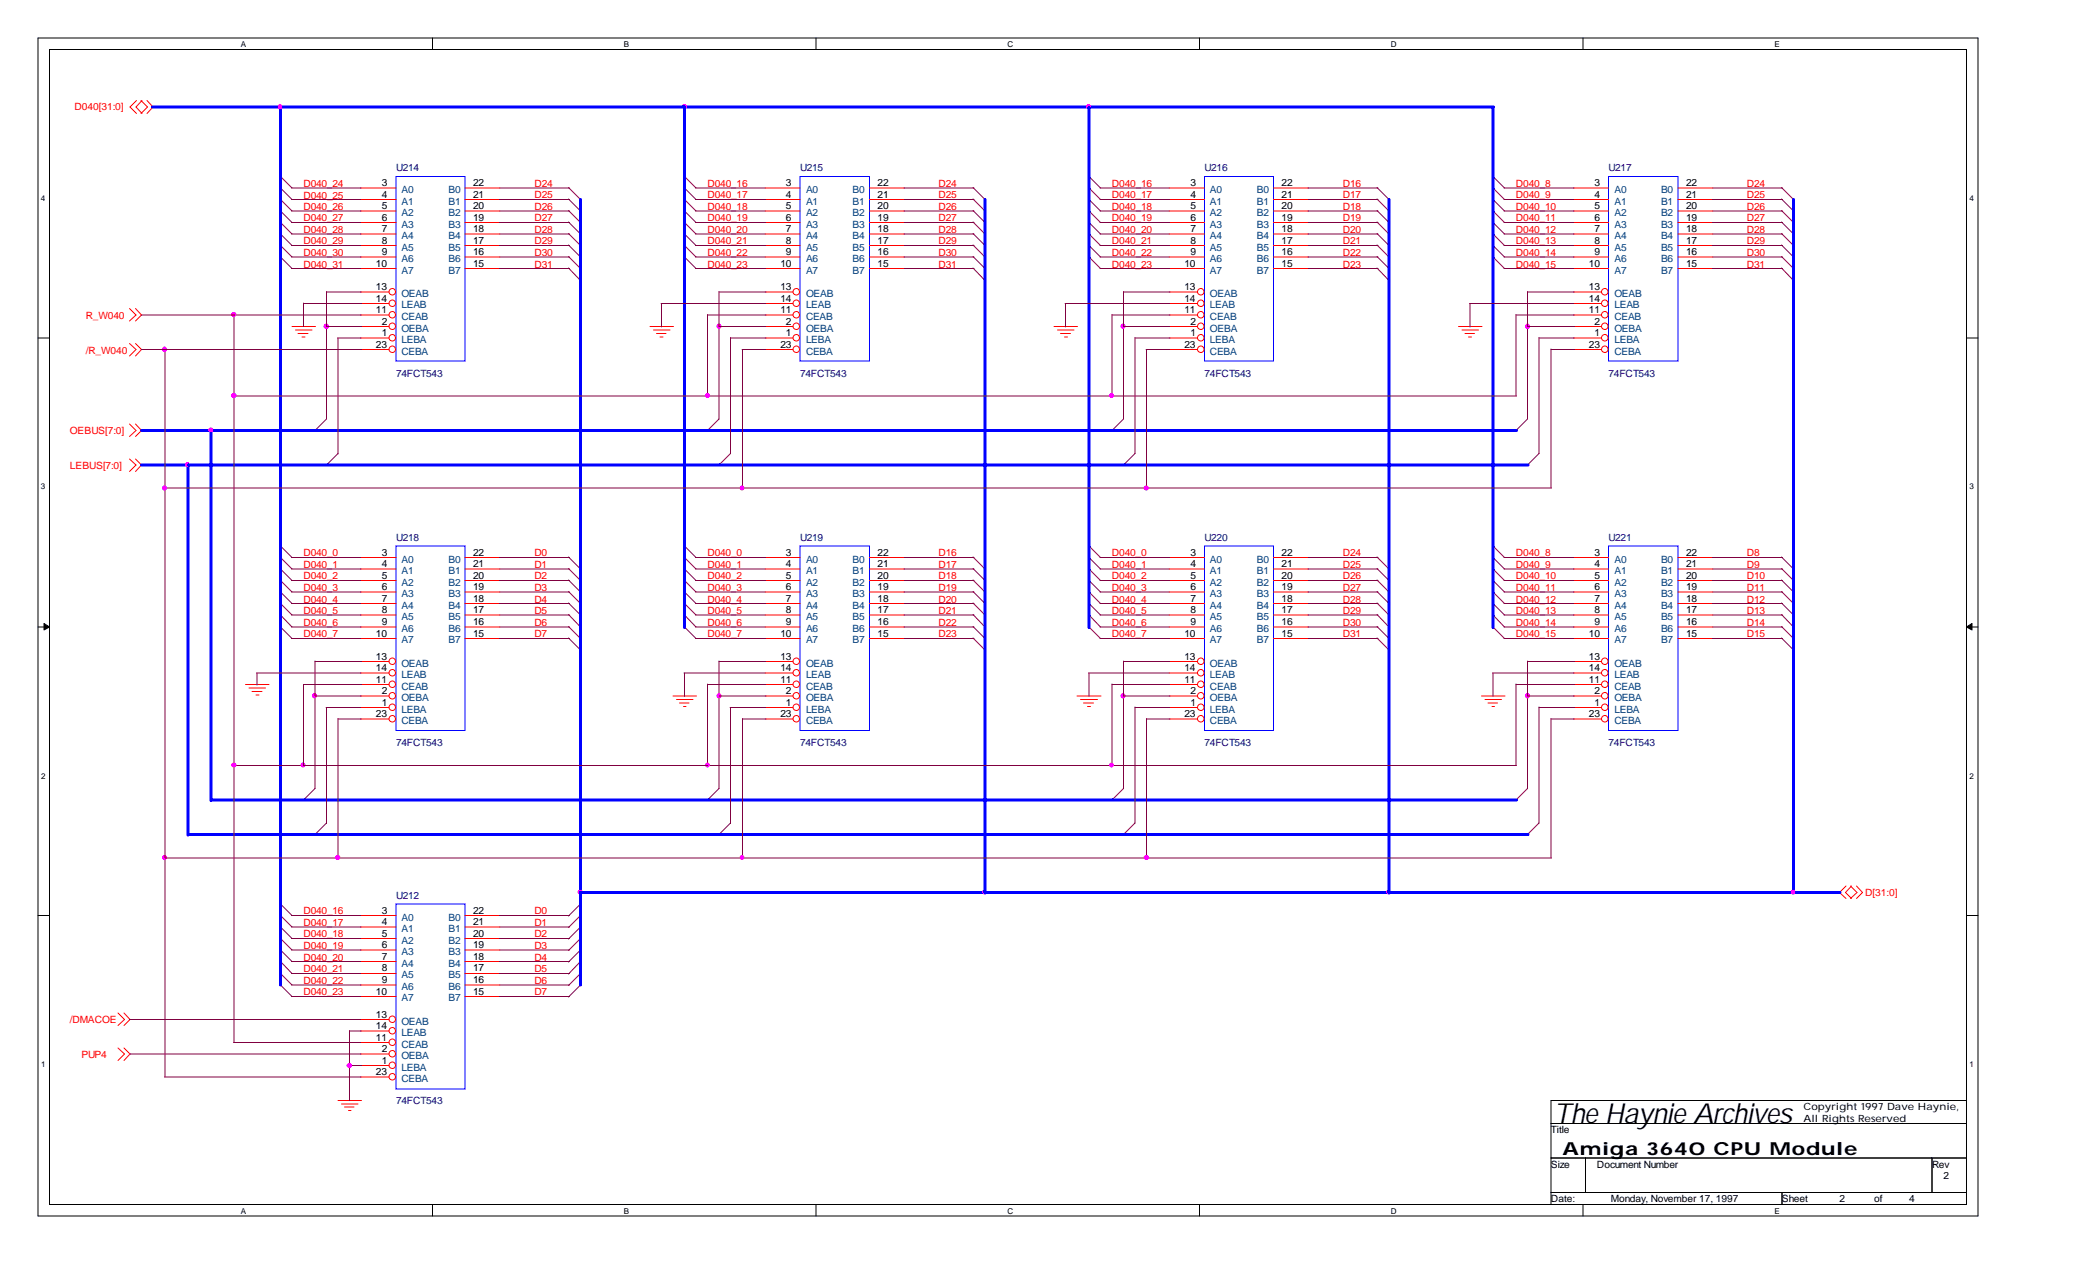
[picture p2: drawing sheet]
<svg xmlns="http://www.w3.org/2000/svg" width="356mm" height="216mm" viewBox="0 0 356 216" stroke-linecap="round" stroke-linejoin="round" font-family="sans-serif">
<g fill="none" stroke="#000" stroke-width=".17">
<path d="M6.4 6.4h328.5v199.5h-328.5zM8.4 8.4h324.6v195.6h-324.6zM73.2 6.4v2M138.2 6.4v2M203.1 6.4v2M268.1 6.4v2M6.4 57.2h2M333 57.2h1.9M6.4 106.2h2M333 106.2h1.9M6.4 155h2M333 155h1.9"/>
<path d="M262.6 190.2h70.4M262.6 196.1h70.4M268.5 196.1v5.8M327.2 196.1v5.8M333 186.4h-70.4v17.6M73.2 204v1.9M138.2 204v1.9M203.1 204v1.9M262.6 201.9h70.4M268.1 204v1.9M301.8 201.9v2.1"/>
</g>
<g fill="#000" stroke="#000" stroke-width=".17">
<path d="M7.5 105.6l.9 .6-.9 .5z" fill-rule="evenodd"/>
<path d="M333 106.2l.9-.6v1.1z" fill-rule="evenodd"/>
</g>
<g fill="none" stroke="#f00" stroke-width=".17">
<path d="M23.1 17l-1.1 1.1 1.1 1.1M23.9 17l1.1 1.1-1.1 1.1M24 17l-1 1.1 1 1.1M24.9 17l1 1.1-1 1.1M61 31.8h6.1M61 33.8h6.1M61 35.7h6.1M61 37.7h6.1M61 39.6h6.1M78.7 31.8h6M78.7 33.8h6M78.7 35.7h6"/>
<path d="M78.7 37.7h6M78.7 39.6h6M129.5 31.8h6M129.5 33.8h6M129.5 35.7h6M129.5 37.7h6M129.5 39.6h6M147.2 31.8h6M147.2 33.8h6M147.2 35.7h6M147.2 37.7h6M147.2 39.6h6"/>
<path d="M198 31.8h6M198 33.8h6M198 35.7h6M198 37.7h6M198 39.6h6M215.6 31.8h6M215.6 33.8h6M215.6 35.7h6M215.6 37.7h6M215.6 39.6h6M266.4 31.8h6M266.4 33.8h6"/>
<path d="M266.4 35.7h6M266.4 37.7h6M266.4 39.6h6M284.1 31.8h6M284.1 33.8h6M284.1 35.7h6M284.1 37.7h6M284.1 39.6h6M21.9 52.2l1.1 1.1-1.1 1.1M21.9 58.2l1.1 1-1.1 1.1M22.9 52.2l1.1 1.1-1.1 1.1M22.9 58.2l1.1 1-1.1 1.1"/>
<path d="M49.4 55.3h4M50 55.9h2.8M50.5 56.5h1.7M51.1 57.1h.5M61 55.3h4.9M61 41.6h6.1M61 43.5h6.1M61 45.5h6.1M61 49.4h4.9M61 51.4h4.9M61 53.3h4.9M61 57.2h4.9"/>
<path d="M61 59.2h4.9M78.7 41.6h6M78.7 43.5h6M78.7 45.5h6M110.1 55.3h3.9M110.7 55.9h2.8M111.2 56.5h1.6M111.8 57.1h.5M129.5 55.3h4.8M129.5 41.6h6M129.5 43.5h6M129.5 45.5h6"/>
<path d="M129.5 49.4h4.8M129.5 51.4h4.8M129.5 53.3h4.8M129.5 57.2h4.8M129.5 59.2h4.8M147.2 41.6h6M147.2 43.5h6M147.2 45.5h6M178.5 55.3h4M179.1 55.9h2.8M179.6 56.5h1.7M180.3 57.1h.5"/>
<path d="M198 55.3h4.8M198 41.6h6M198 43.5h6M198 45.5h6M198 49.4h4.8M198 51.4h4.8M198 53.3h4.8M198 57.2h4.8M198 59.2h4.8M215.6 41.6h6M215.6 43.5h6M215.6 45.5h6"/>
<path d="M247 55.3h4M247.6 55.9h2.8M248.1 56.5h1.6M248.7 57.1h.5M266.4 55.3h4.8M266.4 41.6h6M266.4 43.5h6M266.4 45.5h6M266.4 49.4h4.8M266.4 51.4h4.8M266.4 53.3h4.8M266.4 57.2h4.8"/>
<path d="M266.4 59.2h4.8M284.1 41.6h6M284.1 43.5h6M284.1 45.5h6M21.9 77.7l1.1 1-1.1 1.1M21.9 71.8l1.1 1.1-1.1 1M22.9 77.7l1.1 1-1.1 1.1M22.9 71.8l1.1 1.1-1.1 1M61 94.4h6.1M61 96.4h6.1M61 98.3h6.1M78.7 94.4h6"/>
<path d="M78.7 96.4h6M78.7 98.3h6M129.5 94.4h6M129.5 96.4h6M129.5 98.3h6M147.2 94.4h6M147.2 96.4h6M147.2 98.3h6M198 94.4h6M198 96.4h6M198 98.3h6M215.6 94.4h6"/>
<path d="M215.6 96.4h6M215.6 98.3h6M266.4 94.4h6M266.4 96.4h6M266.4 98.3h6M284.1 94.4h6M284.1 96.4h6M284.1 98.3h6M41.6 115.9h4M42.2 116.5h2.8M42.7 117.1h1.7M43.3 117.7h.6"/>
<path d="M61 117.9h4.9M61 115.9h4.9M61 100.2h6.1M61 102.2h6.1M61 104.1h6.1M61 106.2h6.1M61 108.1h6.1M61 112h4.9M61 114h4.9M61 119.8h4.9M78.7 100.2h6M78.7 102.2h6"/>
<path d="M78.7 104.1h6M78.7 106.2h6M78.7 108.1h6M114 117.9h3.9M114.6 118.4h2.7M115.1 119h1.6M115.7 119.6h.5M129.5 117.9h4.8M129.5 115.9h4.8M129.5 100.2h6M129.5 102.2h6M129.5 104.1h6"/>
<path d="M129.5 106.2h6M129.5 108.1h6M129.5 112h4.8M129.5 114h4.8M129.5 119.8h4.8M147.2 100.2h6M147.2 102.2h6M147.2 104.1h6M147.2 106.2h6M147.2 108.1h6M182.4 117.9h4M183 118.4h2.8"/>
<path d="M183.5 119h1.7M184.1 119.6h.6M198 117.9h4.8M198 115.9h4.8M198 100.2h6M198 102.2h6M198 104.1h6M198 106.2h6M198 108.1h6M198 112h4.8M198 114h4.8M198 119.8h4.8"/>
<path d="M215.6 100.2h6M215.6 102.2h6M215.6 104.1h6M215.6 106.2h6M215.6 108.1h6M250.9 117.9h3.9M251.5 118.4h2.8M252 119h1.6M252.6 119.6h.5M266.4 117.9h4.8M266.4 115.9h4.8M266.4 100.2h6"/>
<path d="M266.4 102.2h6M266.4 104.1h6M266.4 106.2h6M266.4 108.1h6M266.4 112h4.8M266.4 114h4.8M266.4 119.8h4.8M284.1 100.2h6M284.1 102.2h6M284.1 104.1h6M284.1 106.2h6M284.1 108.1h6"/>
<path d="M61 121.8h4.9M129.5 121.8h4.8M198 121.8h4.8M266.4 121.8h4.8M61 155h6.1M61 157h6.1M61 158.9h6.1M78.7 155h6M78.7 157h6M78.7 158.9h6M312.6 150l-1.1 1.1 1.1 1M313.4 150l1.1 1.1-1.1 1"/>
<path d="M313.5 150l-1 1.1 1 1M314.4 150l1 1.1-1 1M20 177.5l1.1 1-1.1 1.1M20 171.5l1.1 1.1-1.1 1.1M21 177.5l1 1-1 1.1M21 171.5l1 1.1-1 1.1M61 160.9h6.1M61 162.8h6.1M61 164.8h6.1M61 166.8h6.1M61 168.7h6.1M61 172.6h4.9"/>
<path d="M61 174.6h4.9M61 176.5h4.9M61 178.5h4.9M78.7 160.9h6M78.7 162.8h6M78.7 164.8h6M78.7 166.8h6M78.7 168.7h6M57.2 186.4h4M57.8 186.9h2.8M58.3 187.5h1.6M59 188h.4"/>
<path d="M61 180.4h4.9M61 182.4h4.9"/>
<circle cx="66.4" cy="59.1" r=".55"/>
<circle cx="66.4" cy="53.3" r=".55"/>
<circle cx="66.4" cy="55.3" r=".55"/>
<circle cx="66.4" cy="49.4" r=".55"/>
<circle cx="66.4" cy="51.4" r=".55"/>
<circle cx="66.4" cy="57.2" r=".55"/>
<circle cx="134.8" cy="59.1" r=".55"/>
<circle cx="134.8" cy="53.3" r=".55"/>
<circle cx="134.8" cy="57.2" r=".55"/>
<circle cx="134.8" cy="49.4" r=".55"/>
<circle cx="134.8" cy="51.4" r=".55"/>
<circle cx="134.8" cy="55.3" r=".55"/>
<circle cx="203.3" cy="53.3" r=".55"/>
<circle cx="203.3" cy="59.1" r=".55"/>
<circle cx="203.3" cy="49.4" r=".55"/>
<circle cx="203.3" cy="57.2" r=".55"/>
<circle cx="203.3" cy="51.4" r=".55"/>
<circle cx="203.3" cy="55.3" r=".55"/>
<circle cx="271.7" cy="59.1" r=".55"/>
<circle cx="271.7" cy="53.3" r=".55"/>
<circle cx="271.7" cy="49.4" r=".55"/>
<circle cx="271.7" cy="51.4" r=".55"/>
<circle cx="271.7" cy="57.2" r=".55"/>
<circle cx="271.7" cy="55.3" r=".55"/>
<circle cx="66.4" cy="113.9" r=".55"/>
<circle cx="66.4" cy="115.9" r=".55"/>
<circle cx="66.4" cy="119.8" r=".55"/>
<circle cx="66.4" cy="117.8" r=".55"/>
<circle cx="66.4" cy="112" r=".55"/>
<circle cx="134.8" cy="113.9" r=".55"/>
<circle cx="134.8" cy="117.8" r=".55"/>
<circle cx="134.8" cy="119.8" r=".55"/>
<circle cx="134.8" cy="115.9" r=".55"/>
<circle cx="134.8" cy="112" r=".55"/>
<circle cx="203.3" cy="113.9" r=".55"/>
<circle cx="203.3" cy="115.9" r=".55"/>
<circle cx="203.3" cy="119.8" r=".55"/>
<circle cx="203.3" cy="117.8" r=".55"/>
<circle cx="203.3" cy="112" r=".55"/>
<circle cx="271.7" cy="113.9" r=".55"/>
<circle cx="271.7" cy="112" r=".55"/>
<circle cx="271.7" cy="117.8" r=".55"/>
<circle cx="271.7" cy="119.8" r=".55"/>
<circle cx="271.7" cy="115.9" r=".55"/>
<circle cx="66.4" cy="121.7" r=".55"/>
<circle cx="134.8" cy="121.7" r=".55"/>
<circle cx="203.3" cy="121.7" r=".55"/>
<circle cx="271.7" cy="121.7" r=".55"/>
<circle cx="66.4" cy="178.4" r=".55"/>
<circle cx="66.4" cy="172.6" r=".55"/>
<circle cx="66.4" cy="174.5" r=".55"/>
<circle cx="66.4" cy="176.5" r=".55"/>
<circle cx="66.4" cy="182.3" r=".55"/>
<circle cx="66.4" cy="180.4" r=".55"/>
</g>
<path d="M67.1 29.9h11.6v31.2h-11.6zM135.5 29.9h11.7v31.2h-11.7zM204 29.9h11.6v31.2h-11.6zM272.4 29.9h11.7v31.2h-11.7zM67.1 92.5h11.6v31.2h-11.6zM135.5 92.5h11.7v31.2h-11.7zM204 92.5h11.6v31.2h-11.6zM272.4 92.5h11.7v31.2h-11.7zM67.1 153.1h11.6v31.3h-11.6z" fill="none" stroke="#00f" stroke-width=".17"/>
<g fill="none" stroke="#800040" stroke-width=".17">
<path d="M47.4 39.5l2 2.1M47.4 37.6l2 2M47.4 35.6l2 2.1M47.4 29.8l2 2M47.4 33.7l2 2M47.4 31.8l2 2M49.4 31.8h11.7M49.4 33.8h11.7M49.4 35.7h11.7M49.4 37.7h11.7M49.4 39.6h11.7M84.6 31.8h11.8"/>
<path d="M84.6 33.8h11.8M84.6 35.7h11.8M84.6 37.7h11.8M84.6 39.6h11.8M96.3 31.8l2 2M96.3 39.5l2 2.1M96.3 37.6l2 2M96.3 35.6l2 2.1M96.3 33.7l2 2M115.8 37.6l2.1 2M115.8 39.5l2.1 2.1M115.8 33.7l2.1 2"/>
<path d="M115.8 29.8l2.1 2M115.8 35.6l2.1 2.1M115.8 31.8l2.1 2M117.8 31.8h11.8M117.8 33.8h11.8M117.8 35.7h11.8M117.8 37.7h11.8M117.8 39.6h11.8M153.1 31.8h11.8M153.1 33.8h11.8M153.1 35.7h11.8M153.1 37.7h11.8"/>
<path d="M153.1 39.6h11.8M164.8 31.8l2 2M164.8 33.7l2 2M164.8 35.6l2 2.1M164.8 37.6l2 2M164.8 39.5l2 2.1M184.3 29.8l2.1 2M184.3 37.6l2.1 2M184.3 33.7l2.1 2M184.3 35.6l2.1 2.1M184.3 31.8l2.1 2M184.3 39.5l2.1 2.1"/>
<path d="M186.3 31.8h11.7M186.3 33.8h11.7M186.3 35.7h11.7M186.3 37.7h11.7M186.3 39.6h11.7M221.5 31.8h11.8M221.5 33.8h11.8M221.5 35.7h11.8M221.5 37.7h11.8M221.5 39.6h11.8M233.2 31.8l2 2M233.2 33.7l2 2"/>
<path d="M233.2 35.6l2 2.1M233.2 37.6l2 2M233.2 39.5l2 2.1M252.7 29.8l2.1 2M252.7 39.5l2.1 2.1M252.7 37.6l2.1 2M252.7 35.6l2.1 2.1M252.7 31.8l2.1 2M252.7 33.7l2.1 2M254.7 31.8h11.8M254.7 33.8h11.8M254.7 35.7h11.8"/>
<path d="M254.7 37.7h11.8M254.7 39.6h11.8M290 31.8h11.8M290 33.8h11.8M290 35.7h11.8M290 37.7h11.8M290 39.6h11.8M301.7 37.6l2 2M301.7 39.5l2 2.1M301.7 33.7l2 2M301.7 35.6l2 2.1M301.7 31.8l2 2"/>
<path d="M24 53.3h37.2M24 59.2h37.2M27.9 59.2v123.2M39.6 53.3v123.2M47.4 43.4l2 2.1M47.4 41.5l2 2M49.4 41.6h11.7M49.4 43.5h11.7M49.4 45.5h11.7M51.4 51.3v4M51.4 51.4h9.8M55.3 49.4v21.6l-2 2"/>
<path d="M55.3 55.3h5.9M55.3 49.4h5.9M57.1 57.2h4M57.2 57.2v19.7M84.6 41.6h11.8M84.6 43.5h11.8M84.6 45.5h11.8M96.3 43.4l2 2.1M96.3 41.5l2 2M96.3 45.4l2 2.1M111.9 51.4h17.7M112 51.4v4"/>
<path d="M115.8 41.5l2.1 2M115.8 43.4l2.1 2.1M117.8 41.6h11.8M117.8 43.5h11.8M117.8 45.5h11.8M119.8 53.3h9.9M119.8 53.3v13.8M121.8 49.4v21.6l-2.1 2M121.8 55.3h7.9M121.8 49.4h7.9M123.7 57.2v19.6l-2 2M123.7 57.2h6"/>
<path d="M125.6 59.2h4M125.7 59.2v23.5M153.1 41.6h11.8M153.1 43.5h11.8M153.1 45.5h11.8M164.8 41.5l2 2M164.8 43.4l2 2.1M164.8 45.4l2 2.1M180.3 51.4h17.7M180.4 51.4v4M184.3 43.4l2.1 2.1M184.3 41.5l2.1 2"/>
<path d="M186.3 41.6h11.7M186.3 43.5h11.7M186.3 45.5h11.7M188.3 53.3h9.8M188.3 53.3v13.8M190.2 49.4v21.6l-2 2M190.2 55.3h7.9M190.2 49.4h7.9M192.2 57.2v19.6l-2 2M192.2 57.2h5.9M194.1 59.2h3.9M194.1 59.2v23.5"/>
<path d="M221.5 41.6h11.8M221.5 43.5h11.8M221.5 45.5h11.8M233.2 41.5l2 2M233.2 43.4l2 2.1M233.2 45.4l2 2.1M248.8 51.4h17.7M248.9 51.4v4M252.7 43.4l2.1 2.1M252.7 41.5l2.1 2M254.7 41.6h11.8M254.7 43.5h11.8"/>
<path d="M254.7 45.5h11.8M256.7 53.3h9.9M256.7 53.3v13.8M258.7 49.4v21.6l-2.1 2M258.7 55.3h7.9M258.7 49.4h7.9M260.6 57.2v19.6l-2 2M260.6 57.2h6M262.6 59.1v23.5M262.6 59.2h4M290 41.6h11.8M290 43.5h11.8"/>
<path d="M290 45.5h11.8M301.7 41.5l2 2M301.7 43.4l2 2.1M301.7 45.4l2 2.1M39.6 67.1h217.2M57.2 76.8l-2 2M27.9 82.6h234.8M47.4 94.3l2 2.1M47.4 96.3l2 2M47.4 92.4l2 2M47.4 98.2l2 2M49.4 94.4h11.7"/>
<path d="M49.4 96.4h11.7M49.4 98.3h11.7M84.6 94.4h11.8M84.6 96.4h11.8M84.6 98.3h11.8M96.3 98.2l2 2M96.3 96.3l2 2M96.3 94.3l2 2.1M115.8 96.3l2.1 2M115.8 92.4l2.1 2M115.8 94.3l2.1 2.1M115.8 98.2l2.1 2"/>
<path d="M117.8 94.4h11.8M117.8 96.4h11.8M117.8 98.3h11.8M153.1 94.4h11.8M153.1 96.4h11.8M153.1 98.3h11.8M164.8 96.3l2 2M164.8 98.2l2 2M164.8 94.3l2 2.1M184.3 92.4l2.1 2M184.3 98.2l2.1 2M184.3 96.3l2.1 2"/>
<path d="M184.3 94.3l2.1 2.1M186.3 94.4h11.7M186.3 96.4h11.7M186.3 98.3h11.7M221.5 94.4h11.8M221.5 96.4h11.8M221.5 98.3h11.8M233.2 94.3l2 2.1M233.2 98.2l2 2M233.2 96.3l2 2M252.7 98.2l2.1 2M252.7 96.3l2.1 2"/>
<path d="M252.7 94.3l2.1 2.1M252.7 92.4l2.1 2M254.7 94.4h11.8M254.7 96.4h11.8M254.7 98.3h11.8M290 94.4h11.8M290 96.4h11.8M290 98.3h11.8M301.7 96.3l2 2M301.7 98.2l2 2M301.7 94.3l2 2.1M43.4 114h17.7"/>
<path d="M43.5 114v2M47.4 106.1l2 2M47.4 102.1l2 2M47.4 104.1l2 2.1M47.4 100.2l2 2M49.4 100.2h11.7M49.4 102.2h11.7M49.4 104.1h11.7M49.4 106.2h11.7M49.4 108.1h11.7M53.3 111.9v21.6l-2 2.1M53.3 117.9h7.9"/>
<path d="M53.3 112h7.9M55.2 119.8h5.9M55.3 119.8v19.6M61.2 115.9h-9.8v13.8M84.6 100.2h11.8M84.6 102.2h11.8M84.6 104.1h11.8M84.6 106.2h11.8M84.6 108.1h11.8M96.3 106.1l2 2M96.3 108l2 2.1M96.3 100.2l2 2"/>
<path d="M96.3 102.1l2 2M96.3 104.1l2 2.1M115.8 106.1l2.1 2M115.8 102.1l2.1 2M115.8 100.2l2.1 2M115.8 104.1l2.1 2.1M115.8 114h13.8M115.9 114v3.9M117.8 100.2h11.8M117.8 102.2h11.8M117.8 104.1h11.8M117.8 106.2h11.8"/>
<path d="M117.8 108.1h11.8M119.8 115.8v13.8M119.8 115.9h9.9M121.8 111.9v21.6l-2.1 2.1M121.8 117.9h7.9M121.8 112h7.9M123.6 119.8h6M123.7 119.8v19.6M153.1 100.2h11.8M153.1 102.2h11.8M153.1 104.1h11.8M153.1 106.2h11.8"/>
<path d="M153.1 108.1h11.8M164.8 100.2l2 2M164.8 102.1l2 2M164.8 104.1l2 2.1M164.8 106.1l2 2M164.8 108l2 2.1M184.3 100.2l2.1 2M184.3 104.1l2.1 2.1M184.3 106.1l2.1 2M184.3 102.1l2.1 2M184.3 114h13.7M184.4 114v3.9"/>
<path d="M186.3 100.2h11.7M186.3 102.2h11.7M186.3 104.1h11.7M186.3 106.2h11.7M186.3 108.1h11.7M188.3 115.8v13.8M188.3 115.9h9.8M190.2 111.9v21.6l-2 2.1M190.2 117.9h7.9M190.2 112h7.9M192.2 119.7v19.7l-2 2M192.2 119.8h5.9"/>
<path d="M221.5 100.2h11.8M221.5 102.2h11.8M221.5 104.1h11.8M221.5 106.2h11.8M221.5 108.1h11.8M233.2 108l2 2.1M233.2 106.1l2 2M233.2 100.2l2 2M233.2 102.1l2 2M233.2 104.1l2 2.1M252.7 104.1l2.1 2.1M252.7 102.1l2.1 2"/>
<path d="M252.7 106.1l2.1 2M252.7 100.2l2.1 2M252.7 114h13.8M252.8 114v3.9M254.7 100.2h11.8M254.7 102.2h11.8M254.7 104.1h11.8M254.7 106.2h11.8M254.7 108.1h11.8M256.7 115.8v13.8M256.7 115.9h9.9M258.7 111.9v21.6l-2.1 2.1"/>
<path d="M258.7 117.9h7.9M258.7 112h7.9M260.6 119.7v19.7l-2 2M260.6 119.8h6M290 100.2h11.8M290 102.2h11.8M290 104.1h11.8M290 106.2h11.8M290 108.1h11.8M301.7 102.1l2 2M301.7 104.1l2 2.1M301.7 106.1l2 2"/>
<path d="M301.7 100.2l2 2M301.7 108l2 2.1M39.6 129.6h217.2M55.3 139.4l-2 2M57.2 121.7v23.6M57.2 121.8h4M123.7 139.4l-2 2M125.7 121.7v23.6M125.7 121.8h4M194.1 121.7v23.6M194.1 121.8h4M262.6 121.7v23.6"/>
<path d="M262.6 121.8h4M27.9 145.3h234.8M47.4 158.8l2 2.1M47.4 156.9l2 2M47.4 154.9l2 2.1M47.4 153l2 2M49.4 157h11.7M49.4 155h11.7M49.4 158.9h11.7M84.6 157h11.8M84.6 155h11.8M84.6 158.9h11.8"/>
<path d="M98.3 158.9l-2 2.1M98.3 157l-2 2M98.3 155l-2 2.1M98.3 153.1l-2 2M21.9 172.6h39.2M21.9 178.5h39.2M39.5 176.5h21.6M47.4 164.8l2 2M47.4 166.7l2 2M47.4 160.8l2 2M47.4 162.7l2 2.1M49.4 160.9h11.7"/>
<path d="M49.4 166.8h11.7M49.4 162.8h11.7M49.4 168.7h11.7M49.4 164.8h11.7M59.2 174.5v11.9M59.2 174.6h2M84.6 160.9h11.8M84.6 166.8h11.8M84.6 162.8h11.8M84.6 168.7h11.8M84.6 164.8h11.8M98.3 164.8l-2 2.1"/>
<path d="M98.3 166.8l-2 2M98.3 160.9l-2 2M98.3 162.8l-2 2.1M27.9 182.4h33.2M59.2 180.4h2"/>
</g>
<g fill="none" stroke="#00f" stroke-width=".51">
<path d="M25.8 18.1h227.1M47.5 18v148.8M115.9 18.1v88.2M184.4 18.1v88.2M252.8 18.1v88.2M98.3 33.8v133M166.8 33.8v117.4M235.2 33.8v117.4M303.7 33.8v117.4M24 78.7h234.7M24 72.9h232.8M31.8 78.7v62.7"/>
<path d="M35.7 72.9v62.7M35.7 135.5h221.1M31.8 141.3h226.9M98.3 151.1h213.3"/>
</g>
<g fill="#f0f" stroke="#f0f" stroke-width=".17">
<circle cx="98.3" cy="151" r=".35"/>
<circle cx="166.7" cy="151" r=".33"/>
<circle cx="235.2" cy="151" r=".35"/>
<circle cx="303.6" cy="151" r=".33"/>
<circle cx="31.7" cy="78.7" r=".36"/>
<circle cx="115.9" cy="18.1" r=".38"/>
<circle cx="35.7" cy="72.8" r=".35"/>
<circle cx="47.4" cy="18.1" r=".36"/>
<circle cx="184.3" cy="18.1" r=".36"/>
<circle cx="39.6" cy="53.3" r=".35"/>
<circle cx="39.6" cy="67" r=".35"/>
<circle cx="119.8" cy="67" r=".33"/>
<circle cx="188.2" cy="67" r=".33"/>
<circle cx="51.3" cy="129.5" r=".33"/>
<circle cx="119.8" cy="129.5" r=".33"/>
<circle cx="188.2" cy="129.5" r=".33"/>
<circle cx="39.6" cy="129.5" r=".35"/>
<circle cx="194.1" cy="82.6" r=".35"/>
<circle cx="27.8" cy="59.1" r=".36"/>
<circle cx="27.9" cy="82.6" r=".33"/>
<circle cx="125.7" cy="82.6" r=".33"/>
<circle cx="27.9" cy="145.2" r=".33"/>
<circle cx="57.2" cy="145.2" r=".35"/>
<circle cx="125.7" cy="145.2" r=".33"/>
<circle cx="194.1" cy="145.2" r=".35"/>
<circle cx="258.6" cy="55.2" r=".36"/>
<circle cx="190.1" cy="55.2" r=".36"/>
<circle cx="121.7" cy="55.2" r=".36"/>
<circle cx="55.3" cy="55.2" r=".38"/>
<circle cx="258.6" cy="117.8" r=".36"/>
<circle cx="53.2" cy="117.8" r=".36"/>
<circle cx="190.1" cy="117.8" r=".36"/>
<circle cx="59.2" cy="180.4" r=".35"/>
<circle cx="121.7" cy="117.8" r=".36"/>
</g>
<text font-size="4.7" x="263.1" y="190.2">The Haynie Archives</text>
<text font-size="3" x="264.6" y="195.6">Amiga 3640 CPU Module</text>
<g font-size="1.7" fill="#f00">
<text x="12.6" y="18.7">D040[31:0]</text>
<text x="51.4" y="31.7">D040_24</text>
<text x="51.4" y="33.6">D040_25</text>
<text x="51.4" y="35.6">D040_26</text>
<text x="90.5" y="31.7">D24</text>
<text x="90.5" y="33.6">D25</text>
<text x="90.5" y="35.6">D26</text>
<text x="119.8" y="31.7">D040_16</text>
<text x="119.8" y="33.6">D040_17</text>
<text x="119.8" y="35.6">D040_18</text>
<text x="158.9" y="31.7">D24</text>
<text x="158.9" y="33.6">D25</text>
<text x="158.9" y="35.6">D26</text>
<text x="188.3" y="31.7">D040_16</text>
<text x="188.3" y="33.6">D040_17</text>
<text x="188.3" y="35.6">D040_18</text>
<text x="227.4" y="31.7">D16</text>
<text x="227.4" y="33.6">D17</text>
<text x="227.4" y="35.6">D18</text>
<text x="256.7" y="31.7">D040_8</text>
<text x="256.7" y="35.6">D040_10</text>
<text x="256.7" y="33.6">D040_9</text>
<text x="295.8" y="31.7">D24</text>
<text x="295.8" y="33.6">D25</text>
<text x="295.8" y="35.6">D26</text>
<text x="51.4" y="37.5">D040_27</text>
<text x="51.4" y="39.5">D040_28</text>
<text x="51.4" y="41.4">D040_29</text>
<text x="90.5" y="37.5">D27</text>
<text x="90.5" y="39.5">D28</text>
<text x="90.5" y="41.4">D29</text>
<text x="119.8" y="37.5">D040_19</text>
<text x="119.8" y="39.5">D040_20</text>
<text x="119.8" y="41.4">D040_21</text>
<text x="158.9" y="37.5">D27</text>
<text x="158.9" y="39.5">D28</text>
<text x="158.9" y="41.4">D29</text>
<text x="188.3" y="37.5">D040_19</text>
<text x="188.3" y="39.5">D040_20</text>
<text x="188.3" y="41.4">D040_21</text>
<text x="227.4" y="37.5">D19</text>
<text x="227.4" y="39.5">D20</text>
<text x="227.4" y="41.4">D21</text>
<text x="256.7" y="41.4">D040_13</text>
<text x="256.7" y="39.5">D040_12</text>
<text x="256.7" y="37.5">D040_11</text>
<text x="295.8" y="39.5">D28</text>
<text x="295.8" y="37.5">D27</text>
<text x="295.8" y="41.4">D29</text>
<text x="51.4" y="43.4">D040_30</text>
<text x="51.4" y="45.4">D040_31</text>
<text x="90.5" y="43.4">D30</text>
<text x="90.5" y="45.4">D31</text>
<text x="119.8" y="43.4">D040_22</text>
<text x="119.8" y="45.4">D040_23</text>
<text x="158.9" y="43.4">D30</text>
<text x="158.9" y="45.4">D31</text>
<text x="188.3" y="43.4">D040_22</text>
<text x="188.3" y="45.4">D040_23</text>
<text x="227.4" y="43.4">D22</text>
<text x="227.4" y="45.4">D23</text>
<text x="256.7" y="45.4">D040_15</text>
<text x="256.7" y="43.4">D040_14</text>
<text x="295.8" y="45.4">D31</text>
<text x="295.8" y="43.4">D30</text>
<text x="14.6" y="53.9">R_W040</text>
<text x="14.6" y="59.9">/R_W040</text>
<text x="11.9" y="73.5">OEBUS[7:0]</text>
<text x="11.9" y="79.4">LEBUS[7:0]</text>
<text x="51.4" y="94.2">D040_0</text>
<text x="90.5" y="94.2">D0</text>
<text x="119.8" y="94.2">D040_0</text>
<text x="158.9" y="94.2">D16</text>
<text x="188.3" y="94.2">D040_0</text>
<text x="227.4" y="94.2">D24</text>
<text x="256.7" y="94.2">D040_8</text>
<text x="295.8" y="94.2">D8</text>
<text x="51.4" y="96.2">D040_1</text>
<text x="51.4" y="98.1">D040_2</text>
<text x="51.4" y="100.1">D040_3</text>
<text x="90.5" y="96.2">D1</text>
<text x="90.5" y="100.1">D3</text>
<text x="90.5" y="98.1">D2</text>
<text x="119.8" y="98.1">D040_2</text>
<text x="119.8" y="96.2">D040_1</text>
<text x="119.8" y="100.1">D040_3</text>
<text x="158.9" y="100.1">D19</text>
<text x="158.9" y="96.2">D17</text>
<text x="158.9" y="98.1">D18</text>
<text x="188.3" y="98.1">D040_2</text>
<text x="188.3" y="96.2">D040_1</text>
<text x="188.3" y="100.1">D040_3</text>
<text x="227.4" y="100.1">D27</text>
<text x="227.4" y="98.1">D26</text>
<text x="227.4" y="96.2">D25</text>
<text x="256.7" y="98.1">D040_10</text>
<text x="256.7" y="96.2">D040_9</text>
<text x="256.7" y="100.1">D040_11</text>
<text x="295.8" y="100.1">D11</text>
<text x="295.8" y="98.1">D10</text>
<text x="295.8" y="96.2">D9</text>
<text x="51.4" y="102.1">D040_4</text>
<text x="51.4" y="104.1">D040_5</text>
<text x="51.4" y="106">D040_6</text>
<text x="51.4" y="107.9">D040_7</text>
<text x="90.5" y="104.1">D5</text>
<text x="90.5" y="107.9">D7</text>
<text x="90.5" y="102.1">D4</text>
<text x="90.5" y="106">D6</text>
<text x="119.8" y="104.1">D040_5</text>
<text x="119.8" y="102.1">D040_4</text>
<text x="119.8" y="106">D040_6</text>
<text x="119.8" y="107.9">D040_7</text>
<text x="158.9" y="107.9">D23</text>
<text x="158.9" y="102.1">D20</text>
<text x="158.9" y="106">D22</text>
<text x="158.9" y="104.1">D21</text>
<text x="188.3" y="104.1">D040_5</text>
<text x="188.3" y="102.1">D040_4</text>
<text x="188.3" y="106">D040_6</text>
<text x="188.3" y="107.9">D040_7</text>
<text x="227.4" y="102.1">D28</text>
<text x="227.4" y="104.1">D29</text>
<text x="227.4" y="107.9">D31</text>
<text x="227.4" y="106">D30</text>
<text x="256.7" y="102.1">D040_12</text>
<text x="256.7" y="104.1">D040_13</text>
<text x="256.7" y="106">D040_14</text>
<text x="256.7" y="107.9">D040_15</text>
<text x="295.8" y="104.1">D13</text>
<text x="295.8" y="106">D14</text>
<text x="295.8" y="107.9">D15</text>
<text x="295.8" y="102.1">D12</text>
<text x="51.4" y="154.9">D040_16</text>
<text x="90.5" y="154.9">D0</text>
<text x="315.8" y="151.7">D[31:0]</text>
<text x="51.4" y="156.8">D040_17</text>
<text x="51.4" y="158.7">D040_18</text>
<text x="51.4" y="160.8">D040_19</text>
<text x="90.5" y="156.8">D1</text>
<text x="90.5" y="160.8">D3</text>
<text x="90.5" y="158.7">D2</text>
<text x="51.4" y="162.7">D040_20</text>
<text x="51.4" y="166.6">D040_22</text>
<text x="51.4" y="164.7">D040_21</text>
<text x="90.5" y="166.6">D6</text>
<text x="90.5" y="162.7">D4</text>
<text x="90.5" y="164.7">D5</text>
<text x="11.9" y="173.2">/DMACOE</text>
<text x="51.4" y="168.6">D040_23</text>
<text x="90.5" y="168.6">D7</text>
<text x="13.8" y="179.2">PUP4</text>
</g>
<g font-size="1.7" fill="#000080">
<text x="67.1" y="29">U214</text>
<text x="135.5" y="29">U215</text>
<text x="204" y="29">U216</text>
<text x="272.4" y="29">U217</text>
<text x="67.1" y="63.8">74FCT543</text>
<text x="135.5" y="63.8">74FCT543</text>
<text x="204" y="63.8">74FCT543</text>
<text x="272.4" y="63.8">74FCT543</text>
<text x="67.1" y="91.5">U218</text>
<text x="135.5" y="91.5">U219</text>
<text x="204" y="91.5">U220</text>
<text x="272.4" y="91.5">U221</text>
<text x="67.1" y="126.3">74FCT543</text>
<text x="135.5" y="126.3">74FCT543</text>
<text x="204" y="126.3">74FCT543</text>
<text x="272.4" y="126.3">74FCT543</text>
<text x="67.1" y="152.1">U212</text>
<text x="67.1" y="186.9">74FCT543</text>
</g>
<g font-size="1.7">
<text x="64.7" y="31.5">3</text>
<text x="64.7" y="33.4">4</text>
<text x="64.7" y="35.4">5</text>
<text x="80.1" y="31.5">22</text>
<text x="80.1" y="33.4">21</text>
<text x="80.1" y="35.4">20</text>
<text x="133.1" y="31.5">3</text>
<text x="133.1" y="33.4">4</text>
<text x="133.1" y="35.4">5</text>
<text x="148.6" y="31.5">22</text>
<text x="148.6" y="33.4">21</text>
<text x="148.6" y="35.4">20</text>
<text x="201.6" y="31.5">3</text>
<text x="201.6" y="33.4">4</text>
<text x="201.6" y="35.4">5</text>
<text x="217" y="31.5">22</text>
<text x="217" y="33.4">21</text>
<text x="217" y="35.4">20</text>
<text x="270" y="31.5">3</text>
<text x="270" y="33.4">4</text>
<text x="270" y="35.4">5</text>
<text x="285.5" y="31.5">22</text>
<text x="285.5" y="33.4">21</text>
<text x="285.5" y="35.4">20</text>
<text x="64.7" y="37.3">6</text>
<text x="64.7" y="39.3">7</text>
<text x="64.7" y="41.2">8</text>
<text x="80.1" y="37.3">19</text>
<text x="80.1" y="39.3">18</text>
<text x="80.1" y="41.2">17</text>
<text x="133.1" y="37.3">6</text>
<text x="133.1" y="39.3">7</text>
<text x="133.1" y="41.2">8</text>
<text x="148.6" y="37.3">19</text>
<text x="148.6" y="39.3">18</text>
<text x="148.6" y="41.2">17</text>
<text x="201.6" y="37.3">6</text>
<text x="201.6" y="39.3">7</text>
<text x="201.6" y="41.2">8</text>
<text x="217" y="37.3">19</text>
<text x="217" y="39.3">18</text>
<text x="217" y="41.2">17</text>
<text x="270" y="37.3">6</text>
<text x="270" y="39.3">7</text>
<text x="270" y="41.2">8</text>
<text x="285.5" y="37.3">19</text>
<text x="285.5" y="39.3">18</text>
<text x="285.5" y="41.2">17</text>
<text x="63.7" y="45.1">10</text>
<text x="64.7" y="43.2">9</text>
<text x="80.1" y="43.2">16</text>
<text x="80.1" y="45.1">15</text>
<text x="132.2" y="45.1">10</text>
<text x="133.1" y="43.2">9</text>
<text x="148.6" y="43.2">16</text>
<text x="148.6" y="45.1">15</text>
<text x="200.6" y="45.1">10</text>
<text x="201.6" y="43.2">9</text>
<text x="217" y="43.2">16</text>
<text x="217" y="45.1">15</text>
<text x="269.1" y="45.1">10</text>
<text x="270" y="43.2">9</text>
<text x="285.5" y="43.2">16</text>
<text x="285.5" y="45.1">15</text>
<text x="63.7" y="49.1">13</text>
<text x="63.7" y="51.1">14</text>
<text x="63.7" y="53">11</text>
<text x="132.2" y="49.1">13</text>
<text x="132.2" y="51.1">14</text>
<text x="132.2" y="53">11</text>
<text x="200.6" y="49.1">13</text>
<text x="200.6" y="51.1">14</text>
<text x="200.6" y="53">11</text>
<text x="269.1" y="49.1">13</text>
<text x="269.1" y="51.1">14</text>
<text x="269.1" y="53">11</text>
<text x="63.7" y="58.8">23</text>
<text x="64.7" y="54.9">2</text>
<text x="64.7" y="56.9">1</text>
<text x="132.2" y="58.8">23</text>
<text x="133.1" y="54.9">2</text>
<text x="133.1" y="56.9">1</text>
<text x="200.6" y="58.8">23</text>
<text x="201.6" y="54.9">2</text>
<text x="201.6" y="56.9">1</text>
<text x="269.1" y="58.8">23</text>
<text x="270" y="54.9">2</text>
<text x="270" y="56.9">1</text>
<text x="64.7" y="94.1">3</text>
<text x="80.1" y="94.1">22</text>
<text x="133.1" y="94.1">3</text>
<text x="148.6" y="94.1">22</text>
<text x="201.6" y="94.1">3</text>
<text x="217" y="94.1">22</text>
<text x="270" y="94.1">3</text>
<text x="285.5" y="94.1">22</text>
<text x="64.7" y="96">4</text>
<text x="64.7" y="98">5</text>
<text x="64.7" y="99.9">6</text>
<text x="64.7" y="101.9">7</text>
<text x="80.1" y="96">21</text>
<text x="80.1" y="98">20</text>
<text x="80.1" y="99.9">19</text>
<text x="80.1" y="101.9">18</text>
<text x="133.1" y="96">4</text>
<text x="133.1" y="98">5</text>
<text x="133.1" y="99.9">6</text>
<text x="133.1" y="101.9">7</text>
<text x="148.6" y="96">21</text>
<text x="148.6" y="98">20</text>
<text x="148.6" y="99.9">19</text>
<text x="148.6" y="101.9">18</text>
<text x="201.6" y="96">4</text>
<text x="201.6" y="98">5</text>
<text x="201.6" y="99.9">6</text>
<text x="201.6" y="101.9">7</text>
<text x="217" y="96">21</text>
<text x="217" y="98">20</text>
<text x="217" y="99.9">19</text>
<text x="217" y="101.9">18</text>
<text x="270" y="96">4</text>
<text x="270" y="98">5</text>
<text x="270" y="99.9">6</text>
<text x="270" y="101.9">7</text>
<text x="285.5" y="96">21</text>
<text x="285.5" y="98">20</text>
<text x="285.5" y="99.9">19</text>
<text x="285.5" y="101.9">18</text>
<text x="63.7" y="107.8">10</text>
<text x="64.7" y="103.8">8</text>
<text x="64.7" y="105.7">9</text>
<text x="80.1" y="103.8">17</text>
<text x="80.1" y="105.7">16</text>
<text x="80.1" y="107.8">15</text>
<text x="132.2" y="107.8">10</text>
<text x="133.1" y="103.8">8</text>
<text x="133.1" y="105.7">9</text>
<text x="148.6" y="103.8">17</text>
<text x="148.6" y="105.7">16</text>
<text x="148.6" y="107.8">15</text>
<text x="200.6" y="107.8">10</text>
<text x="201.6" y="103.8">8</text>
<text x="201.6" y="105.7">9</text>
<text x="217" y="103.8">17</text>
<text x="217" y="105.7">16</text>
<text x="217" y="107.8">15</text>
<text x="269.1" y="107.8">10</text>
<text x="270" y="103.8">8</text>
<text x="270" y="105.7">9</text>
<text x="285.5" y="103.8">17</text>
<text x="285.5" y="105.7">16</text>
<text x="285.5" y="107.8">15</text>
<text x="63.7" y="111.7">13</text>
<text x="63.7" y="113.6">14</text>
<text x="132.2" y="111.7">13</text>
<text x="132.2" y="113.6">14</text>
<text x="200.6" y="111.7">13</text>
<text x="200.6" y="113.6">14</text>
<text x="269.1" y="111.7">13</text>
<text x="269.1" y="113.6">14</text>
<text x="63.7" y="115.6">11</text>
<text x="64.7" y="117.5">2</text>
<text x="64.7" y="119.5">1</text>
<text x="132.2" y="115.6">11</text>
<text x="133.1" y="117.5">2</text>
<text x="133.1" y="119.5">1</text>
<text x="200.6" y="115.6">11</text>
<text x="201.6" y="117.5">2</text>
<text x="201.6" y="119.5">1</text>
<text x="269.1" y="115.6">11</text>
<text x="270" y="117.5">2</text>
<text x="270" y="119.5">1</text>
<text x="63.7" y="121.4">23</text>
<text x="132.2" y="121.4">23</text>
<text x="200.6" y="121.4">23</text>
<text x="269.1" y="121.4">23</text>
<text x="64.7" y="154.7">3</text>
<text x="80.1" y="154.7">22</text>
<text x="64.7" y="156.6">4</text>
<text x="64.7" y="158.6">5</text>
<text x="64.7" y="160.5">6</text>
<text x="80.1" y="156.6">21</text>
<text x="80.1" y="158.6">20</text>
<text x="80.1" y="160.5">19</text>
<text x="64.7" y="162.5">7</text>
<text x="64.7" y="164.4">8</text>
<text x="64.7" y="166.5">9</text>
<text x="80.1" y="162.5">18</text>
<text x="80.1" y="164.4">17</text>
<text x="80.1" y="166.5">16</text>
<text x="63.7" y="168.4">10</text>
<text x="63.7" y="172.3">13</text>
<text x="80.1" y="168.4">15</text>
<text x="63.7" y="174.2">14</text>
<text x="63.7" y="176.2">11</text>
<text x="64.7" y="178.1">2</text>
<text x="63.7" y="182">23</text>
<text x="64.7" y="180.1">1</text>
<text x="262.6" y="191.9">Title</text>
<text x="305.4" y="188">Copyright 1997 Dave Haynie,</text>
<text x="305.4" y="190">All Rights Reserved</text>
<text x="262.6" y="197.7">Size</text>
<text x="270.4" y="197.7">Document Number</text>
<text x="327.2" y="197.7">Rev</text>
<text x="262.6" y="203.5">Date:</text>
<text x="272.8" y="203.5">Monday, November 17, 1997</text>
<text x="301.8" y="203.5">Sheet</text>
<text x="311.5" y="203.5">2</text>
<text x="317.3" y="203.5">of</text>
<text x="323.3" y="203.5">4</text>
<text x="329.1" y="199.6">2</text>
</g>
<g font-size="1.7" fill="#004080">
<text x="68" y="32.6">A0</text>
<text x="68" y="34.6">A1</text>
<text x="75.9" y="32.6">B0</text>
<text x="75.9" y="34.6">B1</text>
<text x="136.5" y="32.6">A0</text>
<text x="136.5" y="34.6">A1</text>
<text x="144.4" y="32.6">B0</text>
<text x="144.4" y="34.6">B1</text>
<text x="204.9" y="32.6">A0</text>
<text x="204.9" y="34.6">A1</text>
<text x="212.9" y="32.6">B0</text>
<text x="212.9" y="34.6">B1</text>
<text x="273.4" y="32.6">A0</text>
<text x="273.4" y="34.6">A1</text>
<text x="281.3" y="32.6">B0</text>
<text x="281.3" y="34.6">B1</text>
<text x="68" y="36.6">A2</text>
<text x="68" y="38.5">A3</text>
<text x="68" y="40.5">A4</text>
<text x="75.9" y="36.6">B2</text>
<text x="75.9" y="38.5">B3</text>
<text x="75.9" y="40.5">B4</text>
<text x="136.5" y="36.6">A2</text>
<text x="136.5" y="38.5">A3</text>
<text x="136.5" y="40.5">A4</text>
<text x="144.4" y="36.6">B2</text>
<text x="144.4" y="38.5">B3</text>
<text x="144.4" y="40.5">B4</text>
<text x="204.9" y="36.6">A2</text>
<text x="204.9" y="38.5">A3</text>
<text x="204.9" y="40.5">A4</text>
<text x="212.9" y="36.6">B2</text>
<text x="212.9" y="38.5">B3</text>
<text x="212.9" y="40.5">B4</text>
<text x="273.4" y="36.6">A2</text>
<text x="273.4" y="38.5">A3</text>
<text x="273.4" y="40.5">A4</text>
<text x="281.3" y="36.6">B2</text>
<text x="281.3" y="38.5">B3</text>
<text x="281.3" y="40.5">B4</text>
<text x="68" y="42.4">A5</text>
<text x="68" y="44.4">A6</text>
<text x="68" y="46.3">A7</text>
<text x="75.9" y="42.4">B5</text>
<text x="75.9" y="44.4">B6</text>
<text x="75.9" y="46.3">B7</text>
<text x="136.5" y="42.4">A5</text>
<text x="136.5" y="44.4">A6</text>
<text x="136.5" y="46.3">A7</text>
<text x="144.4" y="42.4">B5</text>
<text x="144.4" y="44.4">B6</text>
<text x="144.4" y="46.3">B7</text>
<text x="204.9" y="42.4">A5</text>
<text x="204.9" y="44.4">A6</text>
<text x="204.9" y="46.3">A7</text>
<text x="212.9" y="42.4">B5</text>
<text x="212.9" y="44.4">B6</text>
<text x="212.9" y="46.3">B7</text>
<text x="273.4" y="42.4">A5</text>
<text x="273.4" y="44.4">A6</text>
<text x="273.4" y="46.3">A7</text>
<text x="281.3" y="42.4">B5</text>
<text x="281.3" y="44.4">B6</text>
<text x="281.3" y="46.3">B7</text>
<text x="68" y="50.2">OEAB</text>
<text x="68" y="52.2">LEAB</text>
<text x="136.5" y="50.2">OEAB</text>
<text x="136.5" y="52.2">LEAB</text>
<text x="204.9" y="50.2">OEAB</text>
<text x="204.9" y="52.2">LEAB</text>
<text x="273.4" y="50.2">OEAB</text>
<text x="273.4" y="52.2">LEAB</text>
<text x="68" y="54.2">CEAB</text>
<text x="68" y="56.1">OEBA</text>
<text x="68" y="58.1">LEBA</text>
<text x="136.5" y="54.2">CEAB</text>
<text x="136.5" y="56.1">OEBA</text>
<text x="136.5" y="58.1">LEBA</text>
<text x="204.9" y="54.2">CEAB</text>
<text x="204.9" y="56.1">OEBA</text>
<text x="204.9" y="58.1">LEBA</text>
<text x="273.4" y="54.2">CEAB</text>
<text x="273.4" y="56.1">OEBA</text>
<text x="273.4" y="58.1">LEBA</text>
<text x="68" y="60">CEBA</text>
<text x="136.5" y="60">CEBA</text>
<text x="204.9" y="60">CEBA</text>
<text x="273.4" y="60">CEBA</text>
<text x="68" y="95.2">A0</text>
<text x="75.9" y="95.2">B0</text>
<text x="136.5" y="95.2">A0</text>
<text x="144.4" y="95.2">B0</text>
<text x="204.9" y="95.2">A0</text>
<text x="212.9" y="95.2">B0</text>
<text x="273.4" y="95.2">A0</text>
<text x="281.3" y="95.2">B0</text>
<text x="68" y="97.2">A1</text>
<text x="68" y="99.1">A2</text>
<text x="68" y="101.1">A3</text>
<text x="75.9" y="97.2">B1</text>
<text x="75.9" y="99.1">B2</text>
<text x="75.9" y="101.1">B3</text>
<text x="136.5" y="97.2">A1</text>
<text x="136.5" y="99.1">A2</text>
<text x="136.5" y="101.1">A3</text>
<text x="144.4" y="97.2">B1</text>
<text x="144.4" y="99.1">B2</text>
<text x="144.4" y="101.1">B3</text>
<text x="204.9" y="97.2">A1</text>
<text x="204.9" y="99.1">A2</text>
<text x="204.9" y="101.1">A3</text>
<text x="212.9" y="97.2">B1</text>
<text x="212.9" y="99.1">B2</text>
<text x="212.9" y="101.1">B3</text>
<text x="273.4" y="97.2">A1</text>
<text x="273.4" y="99.1">A2</text>
<text x="273.4" y="101.1">A3</text>
<text x="281.3" y="97.2">B1</text>
<text x="281.3" y="99.1">B2</text>
<text x="281.3" y="101.1">B3</text>
<text x="68" y="103">A4</text>
<text x="68" y="105">A5</text>
<text x="68" y="106.9">A6</text>
<text x="75.9" y="103">B4</text>
<text x="75.9" y="105">B5</text>
<text x="75.9" y="106.9">B6</text>
<text x="136.5" y="103">A4</text>
<text x="136.5" y="105">A5</text>
<text x="136.5" y="106.9">A6</text>
<text x="144.4" y="103">B4</text>
<text x="144.4" y="105">B5</text>
<text x="144.4" y="106.9">B6</text>
<text x="204.9" y="103">A4</text>
<text x="204.9" y="105">A5</text>
<text x="204.9" y="106.9">A6</text>
<text x="212.9" y="103">B4</text>
<text x="212.9" y="105">B5</text>
<text x="212.9" y="106.9">B6</text>
<text x="273.4" y="103">A4</text>
<text x="273.4" y="105">A5</text>
<text x="273.4" y="106.9">A6</text>
<text x="281.3" y="103">B4</text>
<text x="281.3" y="105">B5</text>
<text x="281.3" y="106.9">B6</text>
<text x="68" y="108.9">A7</text>
<text x="68" y="112.9">OEAB</text>
<text x="75.9" y="108.9">B7</text>
<text x="136.5" y="108.9">A7</text>
<text x="136.5" y="112.9">OEAB</text>
<text x="144.4" y="108.9">B7</text>
<text x="204.9" y="108.9">A7</text>
<text x="204.9" y="112.9">OEAB</text>
<text x="212.9" y="108.9">B7</text>
<text x="273.4" y="108.9">A7</text>
<text x="273.4" y="112.9">OEAB</text>
<text x="281.3" y="108.9">B7</text>
<text x="68" y="114.8">LEAB</text>
<text x="68" y="116.8">CEAB</text>
<text x="68" y="118.7">OEBA</text>
<text x="136.5" y="114.8">LEAB</text>
<text x="136.5" y="116.8">CEAB</text>
<text x="136.5" y="118.7">OEBA</text>
<text x="204.9" y="114.8">LEAB</text>
<text x="204.9" y="116.8">CEAB</text>
<text x="204.9" y="118.7">OEBA</text>
<text x="273.4" y="114.8">LEAB</text>
<text x="273.4" y="116.8">CEAB</text>
<text x="273.4" y="118.7">OEBA</text>
<text x="68" y="120.6">LEBA</text>
<text x="68" y="122.6">CEBA</text>
<text x="136.5" y="120.6">LEBA</text>
<text x="136.5" y="122.6">CEBA</text>
<text x="204.9" y="120.6">LEBA</text>
<text x="204.9" y="122.6">CEBA</text>
<text x="273.4" y="120.6">LEBA</text>
<text x="273.4" y="122.6">CEBA</text>
<text x="68" y="155.9">A0</text>
<text x="75.9" y="155.9">B0</text>
<text x="68" y="157.8">A1</text>
<text x="68" y="159.8">A2</text>
<text x="68" y="161.7">A3</text>
<text x="75.9" y="157.8">B1</text>
<text x="75.9" y="159.8">B2</text>
<text x="75.9" y="161.7">B3</text>
<text x="68" y="163.7">A4</text>
<text x="68" y="165.6">A5</text>
<text x="68" y="167.6">A6</text>
<text x="75.9" y="163.7">B4</text>
<text x="75.9" y="165.6">B5</text>
<text x="75.9" y="167.6">B6</text>
<text x="68" y="169.5">A7</text>
<text x="68" y="173.5">OEAB</text>
<text x="75.9" y="169.5">B7</text>
<text x="68" y="175.4">LEAB</text>
<text x="68" y="177.4">CEAB</text>
<text x="68" y="179.3">OEBA</text>
<text x="68" y="181.3">LEBA</text>
<text x="68" y="183.2">CEBA</text>
</g>
<g font-size="1.4">
<text x="40.8" y="8">A</text>
<text x="105.7" y="8">B</text>
<text x="170.6" y="8">C</text>
<text x="235.5" y="8">D</text>
<text x="300.5" y="8">E</text>
<text x="6.9" y="34">4</text>
<text x="333.5" y="34">4</text>
<text x="6.9" y="82.9">3</text>
<text x="333.5" y="82.9">3</text>
<text x="6.9" y="131.8">2</text>
<text x="333.5" y="131.8">2</text>
<text x="6.9" y="180.7">1</text>
<text x="333.5" y="180.7">1</text>
<text x="40.8" y="205.5">A</text>
<text x="105.7" y="205.5">B</text>
<text x="170.6" y="205.5">C</text>
<text x="235.5" y="205.5">D</text>
<text x="300.5" y="205.5">E</text>
</g>
</svg>
